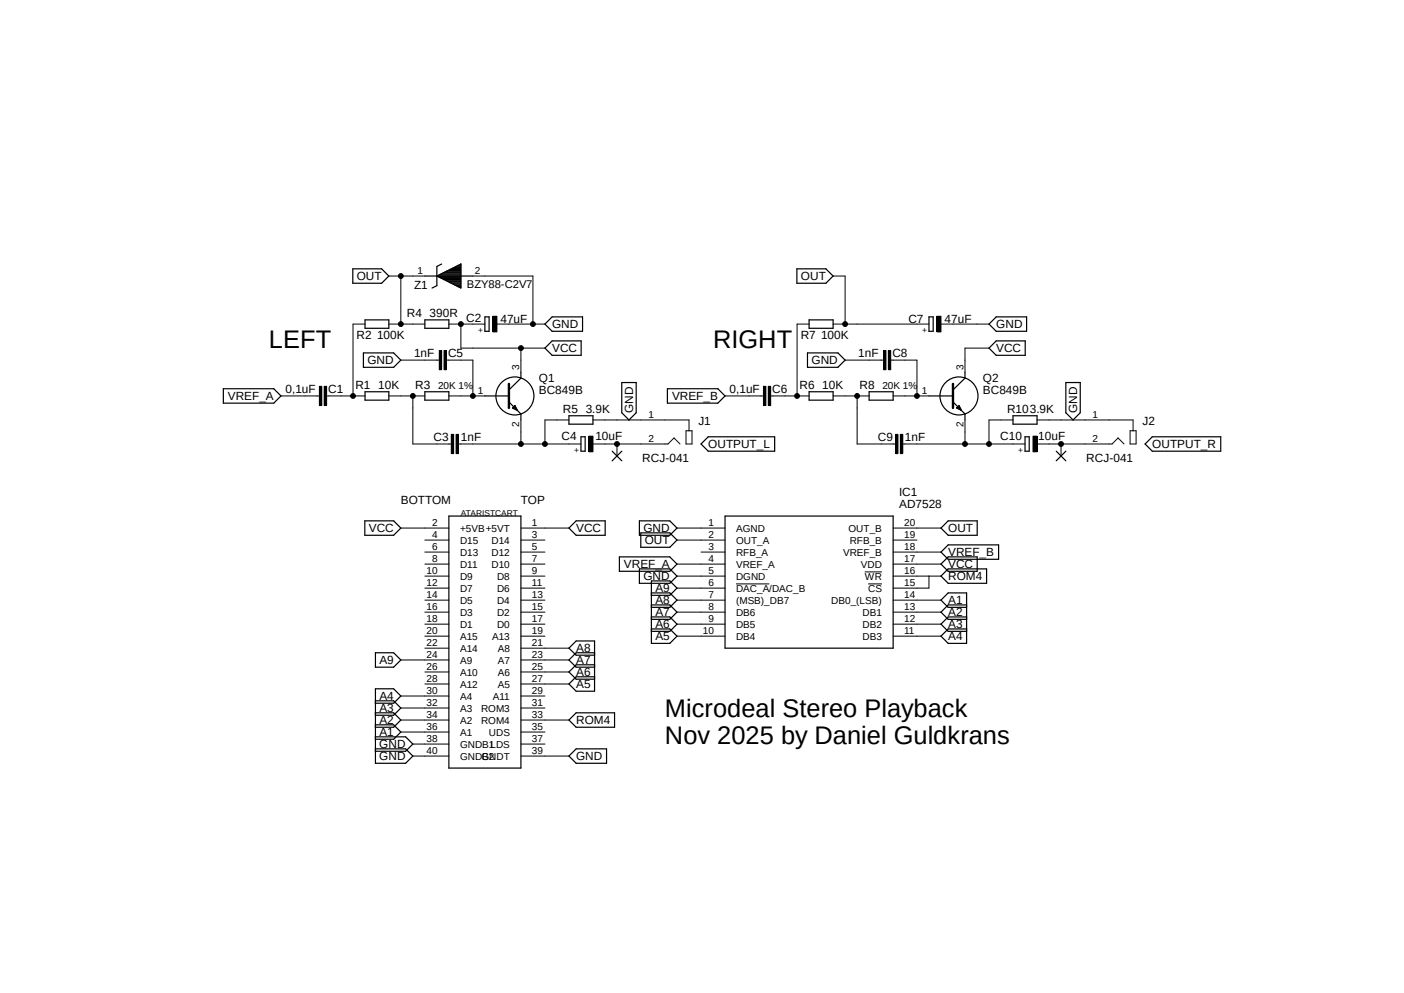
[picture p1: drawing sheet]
<svg xmlns="http://www.w3.org/2000/svg" width="297mm" height="210mm" viewBox="0 0 297 210" stroke-linecap="round" stroke-linejoin="round" font-family="sans-serif">
<path d="M46.9 55.7l211.6 106.9M258.5 55.7l-211.6 106.9" fill="none" stroke="#fff" stroke-width=".21"/>
<g fill="none" stroke="#000" stroke-width=".21">
<path d="M82.3 58.4h7.6M84.8 58.4v10.1M100 58.4h12.7v10.1M176.2 58.4h2.6v10.1M77.2 68.5h-2.5v15.2M82.3 68.5h7.6M84.8 76.2h8.1M92.9 74.1h.5v4.1h-.5zM93.9 74.1h.5v4.1h-.5zM94.4 76.2h5.6v7.5M95 68.5h7.6M97.5 68.5v5.1h17.8"/>
<path d="M104.3 66.9h.8v3.3h-.8zM105.1 68.5h10.2M110.2 73.6v5.1M171.2 68.5h-2.6v15.2M176.2 68.5h20.3M178.8 76.2h8.1M186.9 74.1h.5v4.1h-.5zM187.9 74.1h.5v4.1h-.5zM188.4 76.2h5.6v7.5M198.2 66.9h.9v3.3h-.9zM199.1 68.5h10.1M209.2 73.6h-5.1v5.1"/>
<path d="M59.4 83.7h8.2M67.6 81.7h.5v4.1h-.5zM68.6 81.7h.5v4.1h-.5zM69.1 83.7h8.1M82.3 83.7h7.6M87.3 83.7v10.2h8.2M95 83.7h7.6M95.5 91.9h.5v4h-.5zM96.5 91.9h.5v4h-.5zM97 93.9h25.9M110.2 88.8v5.1M120.4 88.8h-5.1v5.1"/>
<path d="M124.6 92.2h.8v3.3h-.8zM125.4 93.9h15.9l1.3-1.3 1.2 1.3M125.4 88.8h20.4v2.3M130.5 93.9v2.5M145.1 91.1h1.3v2.8h-1.3zM153.4 83.7h8.1M161.5 81.7h.5v4.1h-.5zM162.5 81.7h.5v4.1h-.5zM163 83.7h8.2M176.2 83.7h7.7M181.3 83.7v10.2h8.1M188.9 83.7h7.6"/>
<path d="M189.4 91.9h.5v4h-.5zM190.5 91.9h.5v4h-.5zM191 93.9h25.8M204.1 88.8v5.1M214.3 88.8h-5.1v5.1M218.5 92.2h.9v3.3h-.9zM219.4 93.9h15.8l1.3-1.3 1.3 1.3M219.4 88.8h20.3v2.3M224.5 93.9v2.5M239.1 91.1h1.2v2.8h-1.2zM84.8 111.7h10.2M89.9 114.2h5.1"/>
<path d="M89.9 116.8h5.1M89.9 119.3h5.1M110.2 111.7h10.2M110.2 114.2h5.1M110.2 116.8h5.1M110.2 119.3h5.1M143.2 111.7h10.2M143.2 114.2h10.2M143.2 119.3h10.2M148.3 116.8h5.1M188.9 111.7h10.2M188.9 114.2h5.1"/>
<path d="M188.9 116.8h10.2M188.9 119.3h10.2M84.8 139.6h10.2M89.9 121.8h5.1M89.9 124.4h5.1M89.9 126.9h5.1M89.9 129.5h5.1M89.9 132h5.1M89.9 134.5h5.1M89.9 137.1h5.1M110.2 121.8h5.1M110.2 124.4h5.1"/>
<path d="M110.2 126.9h5.1M110.2 129.5h5.1M110.2 132h5.1M110.2 134.5h5.1M110.2 137.1h10.2M110.2 139.6h10.2M143.2 121.8h10.2M143.2 124.4h10.2M143.2 126.9h10.2M143.2 129.5h10.2M143.2 132h10.2M143.2 134.5h10.2"/>
<path d="M155.7 123.5h7M182.9 120.9h3.7M183.6 123.5h3M188.9 121.8h10.2M188.9 126.9h10.2M188.9 129.5h10.2M188.9 132h10.2M188.9 134.5h10.2M196.5 121.8v2.6h-7.6M84.8 147.2h10.2M84.8 149.7h10.2M84.8 152.3h10.2"/>
<path d="M84.8 154.8h10.2M87.3 157.4h7.7M87.3 159.9h7.7M89.9 142.1h5.1M89.9 144.7h5.1M110.2 142.1h10.2M110.2 144.7h10.2M110.2 147.2h5.1M110.2 149.7h5.1M110.2 152.3h10.2M110.2 154.8h5.1M110.2 157.4h5.1"/>
<path d="M110.2 159.9h10.2"/>
<circle cx="84.8" cy="58.4" r=".51"/>
<circle cx="84.8" cy="68.5" r=".51"/>
<circle cx="97.5" cy="68.5" r=".51"/>
<circle cx="110.2" cy="73.6" r=".51"/>
<circle cx="112.7" cy="68.5" r=".51"/>
<circle cx="178.8" cy="68.5" r=".51"/>
<circle cx="74.7" cy="83.7" r=".51"/>
<circle cx="87.3" cy="83.7" r=".51"/>
<circle cx="100" cy="83.7" r=".51"/>
<circle cx="110.2" cy="93.9" r=".51"/>
<circle cx="115.3" cy="93.9" r=".51"/>
<circle cx="130.5" cy="93.9" r=".51"/>
<circle cx="168.6" cy="83.7" r=".51"/>
<circle cx="181.3" cy="83.7" r=".51"/>
<circle cx="194" cy="83.7" r=".51"/>
<circle cx="204.1" cy="93.9" r=".51"/>
<circle cx="209.2" cy="93.9" r=".51"/>
<circle cx="224.4" cy="93.9" r=".51"/>
</g>
<g fill="none" stroke="#000" stroke-width=".25">
<path d="M74.6 56.9h6.1l1.6 1.5-1.6 1.5h-6.1zM89.9 58.4h2.5M92.5 58.3h5M92.7 58.5h4.8M92.9 58.1h4.6M93.1 58.7h4.4M93.3 58h4.2M93.4 55.8l-1 .5v4.1l-1 .5M93.5 58.9h4M93.7 57.7h3.8M93.9 59.1h3.6M94.1 57.6h3.4"/>
<path d="M94.2 59.3h3.3M94.4 57.4h3.1M94.6 59.5h2.9M94.8 57.2h2.7M95 59.6h2.5M95.2 57h2.3M95.4 59.9h2.1M95.6 56.8h1.9M96 56.6h1.5M96.4 56.4h1.1M96.7 56.2h.8M97.1 56h.4"/>
<path d="M97.5 58.4h2.5M97.5 55.8l-5.1 2.6M97.5 55.8v5.1l-5.1-2.5M97.5 55.8v.1M168.6 56.9h6.1l1.5 1.5-1.5 1.5h-6.1zM76.9 74.6h6.4l1.5 1.6-1.5 1.5h-6.4zM77.2 67.6h5.1v1.8h-5.1zM89.9 67.6h5.1v1.8h-5.1zM95.8 60h1.7M96.1 60.2h1.4M96.5 60.4h1M96.9 60.6h.6"/>
<path d="M97.3 60.8h.2M102.6 67h.9v3.1h-.9zM110.2 78.7v1.3l-2.5 2.5M115.3 73.6l1.5-1.5h6.1v3h-6.1zM116.8 67h6.4v3.1h-6.4l-1.5-1.6zM170.8 74.6h6.4l1.6 1.6-1.6 1.5h-6.4zM171.2 67.6h5v1.8h-5zM196.5 67h.9v3.1h-.9zM204.1 78.7v1.3l-2.5 2.5M210.7 72.1h6.2v3h-6.2l-1.5-1.5zM210.7 67h6.5v3.1h-6.5l-1.5-1.6zM47.2 82.2h10.7l1.5 1.5-1.5 1.6h-10.7z"/>
<path d="M77.2 82.8h5.1v1.8h-5.1zM89.9 82.8h5.1v1.8h-5.1zM102.6 83.7h5.1M107.7 85l2.5 2.5v1.3M108.4 86.3h.8M108.6 86.1h.5M108.8 86.5h.5M108.8 85.9h.2M108.9 85.8l.5 1-1-.5zM109.2 86.7h.2M120.4 87.9h5v1.8h-5zM122.9 92.4h.9v3h-.9z"/>
<path d="M129.5 95.4l2 2.1M131.5 80.9h3.1v6.4l-1.5 1.5-1.6-1.5zM131.5 95.4l-2 2.1M141.2 82.2h10.6l1.6 1.5-1.6 1.6h-10.6zM148.3 93.9l1.5-1.5h14.1v3h-14.1zM171.2 82.8h5v1.8h-5zM183.9 82.8h5v1.8h-5zM196.5 83.7h5.1M201.6 85l2.5 2.5v1.3M202.4 86.3l.5-.5 .5 1zM202.4 86.3h.7M202.6 86.1h.4"/>
<path d="M202.7 85.9h.2M202.8 86.5h.4M203.2 86.7h.1M214.3 87.9h5.1v1.8h-5.1zM216.8 92.4h.9v3h-.9zM223.4 95.4l2.1 2.1M225.5 80.9h3v6.4l-1.5 1.5-1.5-1.5zM225.5 95.4l-2.1 2.1M243.8 92.4h14.4v3h-14.4l-1.6-1.5zM77.2 110.2h6.1l1.5 1.5-1.5 1.5h-6.1zM95 109.1h15.2v53.3h-15.2zM121.9 110.2h6.1v3h-6.1l-1.5-1.5z"/>
<path d="M131 117.8h10.7l1.5 1.5-1.5 1.5h-10.7zM135.3 110.2h6.4l1.5 1.5-1.5 1.5h-6.4zM135.6 112.7h6.1l1.5 1.5-1.5 1.5h-6.1zM153.4 109.1h35.5v28h-35.5zM200.6 110.2h6.1v3h-6.1l-1.5-1.5zM200.6 117.8h6.1v3h-6.1l-1.5-1.5zM200.6 115.2h10.6v3.1h-10.6l-1.5-1.5zM79.4 138h3.9l1.5 1.6-1.5 1.5h-3.9zM125.8 138.6h-3.9l-1.5-1.5 1.5-1.5h3.9v10.6h-3.9l-1.5-1.5 1.5-1.6h3.9M125.8 138h-3.9l-1.5 1.6 1.5 1.5h3.9M135.3 120.3h6.4l1.5 1.5-1.5 1.6h-6.4zM137.8 125.9h3.9l1.5-1.5-1.5-1.5h-3.9v13.2h3.9l1.5-1.6-1.5-1.5h-3.9"/>
<path d="M137.8 130.5h3.9l1.5 1.5-1.5 1.5h-3.9M137.8 127.9h3.9l1.5 1.6-1.5 1.5h-3.9M137.8 125.4h3.9l1.5 1.5-1.5 1.5h-3.9M200.6 120.3h8.1v3.1h-8.1l-1.5-1.6zM204.5 128.4h-3.9l-1.5-1.5 1.5-1.5h3.9v10.7h-3.9l-1.5-1.6 1.5-1.5h3.9M204.5 130.5h-3.9l-1.5 1.5 1.5 1.5h3.9M204.5 127.9h-3.9l-1.5 1.6 1.5 1.5h3.9M79.4 148.7h3.9l1.5-1.5-1.5-1.5h-3.9v15.7h6.4l1.5-1.5-1.5-1.5h-6.4M79.4 155.8h6.4l1.5 1.6-1.5 1.5h-6.4M79.4 153.3h3.9l1.5 1.5-1.5 1.5h-3.9M79.4 148.2h3.9l1.5 1.5-1.5 1.6h-3.9M79.4 150.7h3.9l1.5 1.6-1.5 1.5h-3.9"/>
<path d="M120.4 159.9l1.5-1.5h6.4v3h-6.4zM120.4 152.3l1.5-1.6h8.1v3.1h-8.1zM125.8 140.6h-3.9l-1.5 1.5 1.5 1.5h3.9"/>
<circle cx="108.9" cy="83.7" r="4"/>
<circle cx="202.9" cy="83.7" r="4"/>
</g>
<path d="M107.7 81.2v5.1M201.6 81.2v5.1" fill="none" stroke="#000" stroke-width=".51"/>
<g fill="#000">
<path d="M92.9 74.1h.5v4.1h-.5z" fill-rule="evenodd"/>
<path d="M93.9 74.1h.5v4.1h-.5z" fill-rule="evenodd"/>
<path d="M104.3 66.9h.8v3.3h-.8z" fill-rule="evenodd"/>
<path d="M186.9 74.1h.5v4.1h-.5z" fill-rule="evenodd"/>
<path d="M187.9 74.1h.5v4.1h-.5z" fill-rule="evenodd"/>
<path d="M198.2 66.9h.9v3.3h-.9z" fill-rule="evenodd"/>
<path d="M67.6 81.7h.5v4.1h-.5z" fill-rule="evenodd"/>
<path d="M68.6 81.7h.5v4.1h-.5z" fill-rule="evenodd"/>
<path d="M95.5 91.9h.5v4h-.5z" fill-rule="evenodd"/>
<path d="M96.5 91.9h.5v4h-.5z" fill-rule="evenodd"/>
<path d="M124.6 92.2h.8v3.3h-.8z" fill-rule="evenodd"/>
<path d="M161.5 81.7h.5v4.1h-.5z" fill-rule="evenodd"/>
<path d="M162.5 81.7h.5v4.1h-.5z" fill-rule="evenodd"/>
<path d="M189.4 91.9h.5v4h-.5z" fill-rule="evenodd"/>
<path d="M190.5 91.9h.5v4h-.5z" fill-rule="evenodd"/>
<path d="M218.5 92.2h.9v3.3h-.9z" fill-rule="evenodd"/>
<circle cx="84.8" cy="58.4" r=".51"/>
<circle cx="84.8" cy="68.5" r=".51"/>
<circle cx="97.5" cy="68.5" r=".51"/>
<circle cx="110.2" cy="73.6" r=".51"/>
<circle cx="112.7" cy="68.5" r=".51"/>
<circle cx="178.8" cy="68.5" r=".51"/>
<circle cx="74.7" cy="83.7" r=".51"/>
<circle cx="87.3" cy="83.7" r=".51"/>
<circle cx="100" cy="83.7" r=".51"/>
<circle cx="110.2" cy="93.9" r=".51"/>
<circle cx="115.3" cy="93.9" r=".51"/>
<circle cx="130.5" cy="93.9" r=".51"/>
<circle cx="168.6" cy="83.7" r=".51"/>
<circle cx="181.3" cy="83.7" r=".51"/>
<circle cx="194" cy="83.7" r=".51"/>
<circle cx="204.1" cy="93.9" r=".51"/>
<circle cx="209.2" cy="93.9" r=".51"/>
<circle cx="224.4" cy="93.9" r=".51"/>
</g>
<g font-size="5.4">
<text x="56.9" y="73.6">LEFT</text>
<text x="150.8" y="73.6">RIGHT</text>
<text x="140.7" y="151.6">Microdeal Stereo Playback</text>
<text x="140.7" y="157.4">Nov 2025 by Daniel Guldkrans</text>
</g>
<g font-size="2.5">
<text x="75.5" y="59.3">OUT</text>
<text x="169.4" y="59.3">OUT</text>
<text x="87.6" y="61">Z1</text>
<text x="75.4" y="71.6">R2</text>
<text x="79.8" y="71.6">100K</text>
<text x="86.1" y="67">R4</text>
<text x="90.9" y="67">390R</text>
<text x="98.6" y="68">C2</text>
<text x="105.9" y="68.2">47uF</text>
<text x="116.8" y="69.4">GND</text>
<text x="169.4" y="71.6">R7</text>
<text x="173.7" y="71.6">100K</text>
<text x="192.2" y="68.2">C7</text>
<text x="199.8" y="68.2">47uF</text>
<text x="210.7" y="69.4">GND</text>
<text x="77.7" y="77">GND</text>
<text x="87.6" y="75.5">1nF</text>
<text x="94.8" y="75.5">C5</text>
<text x="116.8" y="74.5">VCC</text>
<text x="171.7" y="77">GND</text>
<text x="181.6" y="75.5">1nF</text>
<text x="188.8" y="75.5">C8</text>
<text x="210.7" y="74.5">VCC</text>
<text x="60.4" y="83.1">0,1uF</text>
<text x="69.4" y="83.1">C1</text>
<text x="75.2" y="82.3">R1</text>
<text x="80" y="82.3">10K</text>
<text x="87.8" y="82.3">R3</text>
<text x="114" y="83.4">BC849B</text>
<text x="114" y="80.9">Q1</text>
<text x="154.3" y="83.1">0,1uF</text>
<text x="163.4" y="83.1">C6</text>
<text x="169.1" y="82.3">R6</text>
<text x="173.9" y="82.3">10K</text>
<text x="181.8" y="82.3">R8</text>
<text x="207.9" y="83.4">BC849B</text>
<text x="207.9" y="80.9">Q2</text>
<text x="48.2" y="84.6">VREF_A</text>
<text x="119.1" y="87.3">R5</text>
<text x="123.9" y="87.3">3.9K</text>
<text x="133.9" y="87.3" transform="rotate(-90 133.9 87.3)">GND</text>
<text x="142.2" y="84.6">VREF_B</text>
<text x="147.7" y="89.8">J1</text>
<text x="213" y="87.3">R103.9K</text>
<text x="227.9" y="87.3" transform="rotate(-90 227.9 87.3)">GND</text>
<text x="241.7" y="89.8">J2</text>
<text x="91.7" y="93.3">C3</text>
<text x="97.5" y="93.3">1nF</text>
<text x="118.8" y="93.1">C4</text>
<text x="125.9" y="93.1">10uF</text>
<text x="149.8" y="94.8">OUTPUT_L</text>
<text x="185.7" y="93.3">C9</text>
<text x="191.4" y="93.3">1nF</text>
<text x="211.6" y="93.1">C10</text>
<text x="219.6" y="93.1">10uF</text>
<text x="243.8" y="94.8">OUTPUT_R</text>
<text x="135.8" y="97.7">RCJ-041</text>
<text x="229.8" y="97.7">RCJ-041</text>
<text x="84.8" y="106.6">BOTTOM</text>
<text x="110.2" y="106.6">TOP</text>
<text x="190.2" y="107.5">AD7528</text>
<text x="190.2" y="104.9">IC1</text>
<text x="78" y="112.6">VCC</text>
<text x="121.9" y="112.6">VCC</text>
<text x="136.1" y="112.6">GND</text>
<text x="200.6" y="112.6">OUT</text>
<text x="136.4" y="115.1">OUT</text>
<text x="200.6" y="117.6">VREF_B</text>
<text x="132" y="120.2">VREF_A</text>
<text x="136.1" y="122.7">GND</text>
<text x="138.6" y="125.3">A9</text>
<text x="200.6" y="120.2">VCC</text>
<text x="200.6" y="122.7">ROM4</text>
<text x="138.6" y="127.8">A8</text>
<text x="138.6" y="130.3">A7</text>
<text x="200.6" y="130.3">A2</text>
<text x="200.6" y="127.8">A1</text>
<text x="121.9" y="138">A8</text>
<text x="138.6" y="132.9">A6</text>
<text x="138.6" y="135.4">A5</text>
<text x="200.6" y="135.4">A4</text>
<text x="200.6" y="132.9">A3</text>
<text x="80.3" y="140.5">A9</text>
<text x="121.9" y="140.5">A7</text>
<text x="121.9" y="143">A6</text>
<text x="80.3" y="148.1">A4</text>
<text x="121.9" y="145.5">A5</text>
<text x="80.3" y="150.6">A3</text>
<text x="80.3" y="153.2">A2</text>
<text x="80.3" y="155.7">A1</text>
<text x="121.9" y="153.2">ROM4</text>
<text x="80.2" y="160.8">GND</text>
<text x="80.2" y="158.2">GND</text>
<text x="121.9" y="160.8">GND</text>
</g>
<text font-size="2.4" x="98.8" y="61">BZY88-C2V7</text>
<g font-size="2.1">
<text x="88.3" y="58">1</text>
<text x="100.4" y="58">2</text>
<text x="92.7" y="82.3">20K 1%</text>
<text x="101" y="83.4">1</text>
<text x="109.9" y="78.3" transform="rotate(-90 109.9 78.3)">3</text>
<text x="186.6" y="82.3">20K 1%</text>
<text x="195" y="83.4">1</text>
<text x="203.8" y="78.3" transform="rotate(-90 203.8 78.3)">3</text>
<text x="137.2" y="88.5">1</text>
<text x="231.1" y="88.5">1</text>
<text x="109.9" y="90.4" transform="rotate(-90 109.9 90.4)">2</text>
<text x="137.2" y="93.6">2</text>
<text x="203.8" y="90.4" transform="rotate(-90 203.8 90.4)">2</text>
<text x="231.1" y="93.6">2</text>
<text x="91.4" y="111.3">2</text>
<text x="91.4" y="113.9">4</text>
<text x="97.3" y="112.4">+5VB+5VT</text>
<text x="112.5" y="111.3">1</text>
<text x="112.5" y="113.9">3</text>
<text x="149.9" y="111.3">1</text>
<text x="149.9" y="113.9">2</text>
<text x="155.7" y="112.4">AGND</text>
<text x="179.5" y="112.4">OUT_B</text>
<text x="191.3" y="111.3">20</text>
<text x="191.3" y="113.9">19</text>
<text x="91.4" y="116.4">6</text>
<text x="91.4" y="118.9">8</text>
<text x="97.3" y="115">D15</text>
<text x="97.3" y="117.5">D13</text>
<text x="104" y="115">D14</text>
<text x="104" y="117.5">D12</text>
<text x="112.5" y="116.4">5</text>
<text x="112.5" y="118.9">7</text>
<text x="149.9" y="116.4">3</text>
<text x="149.9" y="118.9">4</text>
<text x="155.7" y="115">OUT_A</text>
<text x="155.7" y="117.5">RFB_A</text>
<text x="178.4" y="117.5">VREF_B</text>
<text x="179.7" y="115">RFB_B</text>
<text x="191.3" y="116.4">18</text>
<text x="191.3" y="118.9">17</text>
<text x="90.3" y="121.5">10</text>
<text x="90.3" y="124">12</text>
<text x="97.3" y="120.1">D11</text>
<text x="97.3" y="122.6">D9</text>
<text x="97.3" y="125.1">D7</text>
<text x="104" y="120.1">D10</text>
<text x="105.2" y="122.6">D8</text>
<text x="105.2" y="125.1">D6</text>
<text x="112.5" y="121.5">9</text>
<text x="112.5" y="124">11</text>
<text x="149.9" y="121.5">5</text>
<text x="149.9" y="124">6</text>
<text x="155.7" y="120.1">VREF_A</text>
<text x="155.7" y="122.6">DGND</text>
<text x="155.7" y="125.1">DAC_A/DAC_B</text>
<text x="182.1" y="120.1">VDD</text>
<text x="182.9" y="122.6">WR</text>
<text x="183.6" y="125.1">CS</text>
<text x="191.3" y="121.5">16</text>
<text x="191.3" y="124">15</text>
<text x="90.3" y="126.5">14</text>
<text x="90.3" y="129.1">16</text>
<text x="90.3" y="131.6">18</text>
<text x="97.3" y="127.7">D5</text>
<text x="97.3" y="130.2">D3</text>
<text x="105.2" y="127.7">D4</text>
<text x="105.2" y="130.2">D2</text>
<text x="112.5" y="126.5">13</text>
<text x="112.5" y="129.1">15</text>
<text x="112.5" y="131.6">17</text>
<text x="149.9" y="126.5">7</text>
<text x="149.9" y="129.1">8</text>
<text x="149.9" y="131.6">9</text>
<text x="155.7" y="127.7">(MSB)_DB7</text>
<text x="155.7" y="130.2">DB6</text>
<text x="175.9" y="127.7">DB0_(LSB)</text>
<text x="182.5" y="130.2">DB1</text>
<text x="191.3" y="126.5">14</text>
<text x="191.3" y="129.1">13</text>
<text x="191.3" y="131.6">12</text>
<text x="90.3" y="134.2">20</text>
<text x="90.3" y="136.7">22</text>
<text x="97.3" y="132.8">D1</text>
<text x="97.3" y="135.3">A15</text>
<text x="97.3" y="137.8">A14</text>
<text x="104.1" y="135.3">A13</text>
<text x="105.2" y="132.8">D0</text>
<text x="105.3" y="137.8">A8</text>
<text x="112.5" y="134.2">19</text>
<text x="112.5" y="136.7">21</text>
<text x="148.7" y="134.2">10</text>
<text x="155.7" y="132.8">DB5</text>
<text x="155.7" y="135.3">DB4</text>
<text x="182.5" y="132.8">DB2</text>
<text x="182.5" y="135.3">DB3</text>
<text x="191.3" y="134.2">11</text>
<text x="90.3" y="139.2">24</text>
<text x="90.3" y="141.8">26</text>
<text x="97.3" y="140.3">A9</text>
<text x="97.3" y="142.9">A10</text>
<text x="105.3" y="140.4">A7</text>
<text x="105.3" y="142.9">A6</text>
<text x="112.5" y="139.2">23</text>
<text x="112.5" y="141.8">25</text>
<text x="90.3" y="144.3">28</text>
<text x="90.3" y="146.9">30</text>
<text x="90.3" y="149.4">32</text>
<text x="97.3" y="145.4">A12</text>
<text x="97.3" y="148">A4</text>
<text x="104.3" y="148">A11</text>
<text x="105.3" y="145.4">A5</text>
<text x="112.5" y="144.3">27</text>
<text x="112.5" y="146.9">29</text>
<text x="112.5" y="149.4">31</text>
<text x="90.3" y="151.9">34</text>
<text x="90.3" y="154.5">36</text>
<text x="97.3" y="150.5">A3</text>
<text x="97.3" y="153">A2</text>
<text x="97.3" y="155.6">A1</text>
<text x="101.8" y="150.5">ROM3</text>
<text x="101.8" y="153">ROM4</text>
<text x="103.4" y="155.6">UDS</text>
<text x="112.5" y="151.9">33</text>
<text x="112.5" y="154.5">35</text>
<text x="90.3" y="157">38</text>
<text x="90.3" y="159.6">40</text>
<text x="97.3" y="158.1">GNDB1LDS</text>
<text x="97.3" y="160.7">GNDB2</text>
<text x="101.9" y="160.7">GNDT</text>
<text x="112.5" y="157">37</text>
<text x="112.5" y="159.6">39</text>
</g>
<g font-size="1.8">
<text x="101.1" y="70.4">+</text>
<text x="195.1" y="70.4">+</text>
<text x="121.5" y="95.8">+</text>
<text x="215.4" y="95.8">+</text>
<text x="97.5" y="109.1">ATARISTCART</text>
</g>
</svg>
